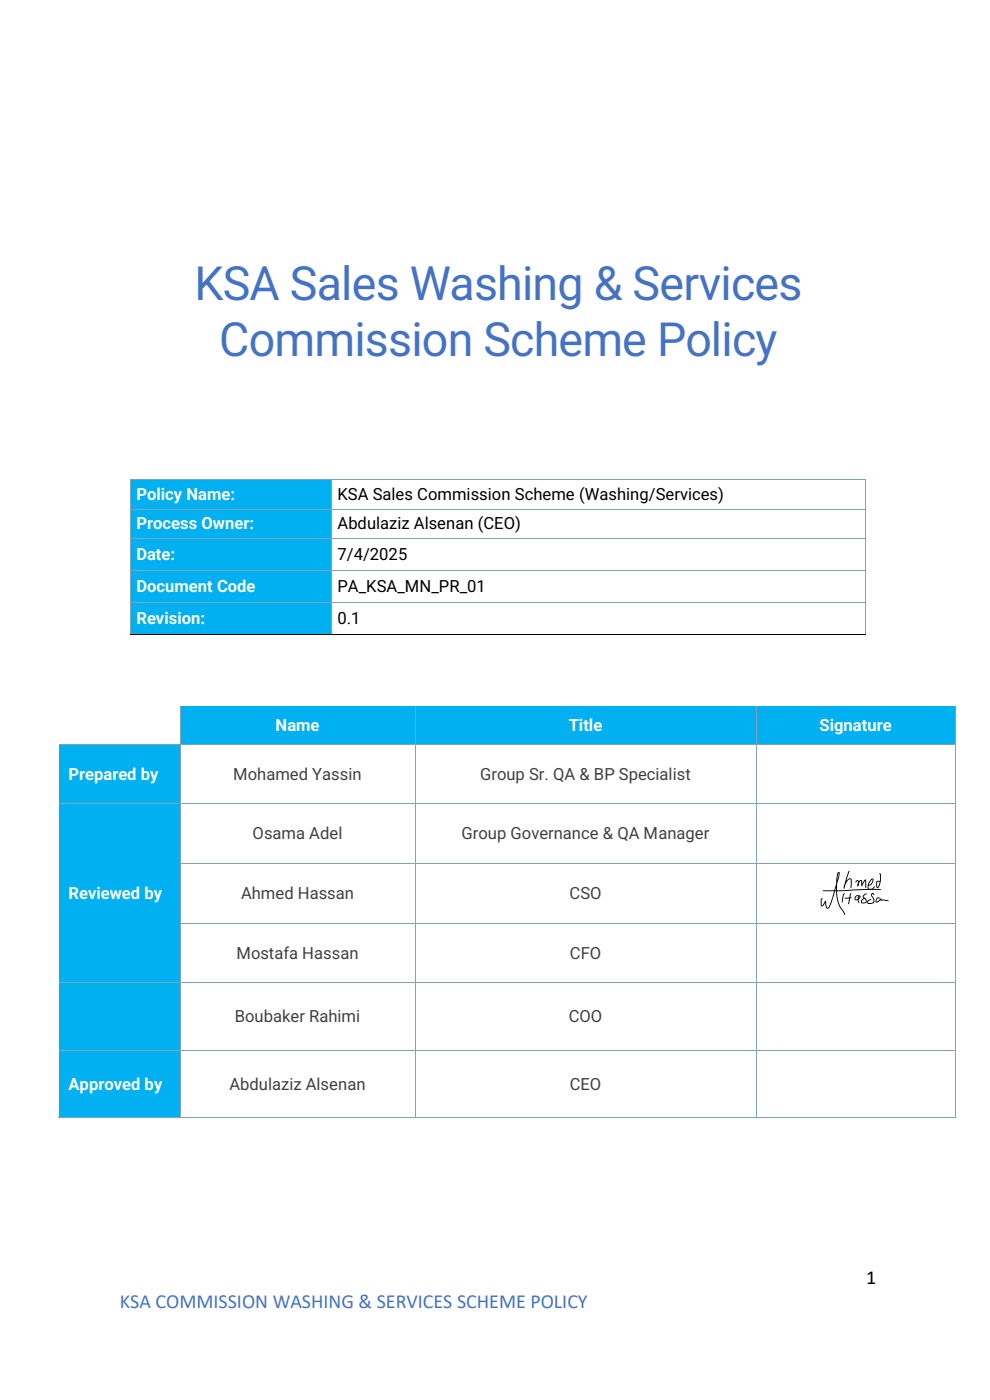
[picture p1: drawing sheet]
<svg xmlns="http://www.w3.org/2000/svg" width="210mm" height="297mm" viewBox="0 0 210 297" stroke-linecap="round" stroke-linejoin="round" font-family="sans-serif">
<g fill="#00b0f0">
<path d="M27.7 101.9h42.5v6h-42.5z" fill-rule="evenodd"/>
<path d="M28.9 102.8h40.1v4.2h-40.1z" fill-rule="evenodd"/>
</g>
<g fill="#81a3b7">
<path d="M27.5 101.7h.2v.2h-.2z" fill-rule="evenodd"/>
<path d="M27.5 101.7h.2v.2h-.2z" fill-rule="evenodd"/>
</g>
<path d="M27.7 101.8h42.5" fill="none" stroke="#81a3b7" stroke-width=".21"/>
<path d="M70.2 101.7h.2v.2h-.2z" fill-rule="evenodd" fill="#81a3b7"/>
<path d="M70.4 101.8h113.1" fill="none" stroke="#81a3b7" stroke-width=".21"/>
<g fill="#81a3b7">
<path d="M183.5 101.7h.1v.2h-.1z" fill-rule="evenodd"/>
<path d="M183.5 101.7h.1v.2h-.1z" fill-rule="evenodd"/>
</g>
<path d="M27.6 101.9v6M70.3 101.9v6M183.6 101.9v6" fill="none" stroke="#81a3b7" stroke-width=".21"/>
<g fill="#00b0f0">
<path d="M27.7 108.1h42.5v6h-42.5z" fill-rule="evenodd"/>
<path d="M28.9 109h40.1v4.2h-40.1z" fill-rule="evenodd"/>
</g>
<path d="M27.5 107.9h.2v.2h-.2z" fill-rule="evenodd" fill="#81a3b7"/>
<path d="M27.7 108h42.5" fill="none" stroke="#81a3b7" stroke-width=".21"/>
<path d="M70.2 107.9h.2v.2h-.2z" fill-rule="evenodd" fill="#81a3b7"/>
<path d="M70.4 108h113.1" fill="none" stroke="#81a3b7" stroke-width=".21"/>
<path d="M183.5 107.9h.1v.2h-.1z" fill-rule="evenodd" fill="#81a3b7"/>
<path d="M27.6 108.1v6M70.3 108.1v6M183.6 108.1v6" fill="none" stroke="#81a3b7" stroke-width=".21"/>
<g fill="#00b0f0">
<path d="M27.7 114.3h42.5v6.6h-42.5z" fill-rule="evenodd"/>
<path d="M28.9 115.5h40.1v4.2h-40.1z" fill-rule="evenodd"/>
</g>
<path d="M27.5 114.1h.2v.2h-.2z" fill-rule="evenodd" fill="#81a3b7"/>
<path d="M27.7 114.2h42.5" fill="none" stroke="#81a3b7" stroke-width=".21"/>
<path d="M70.2 114.1h.2v.2h-.2z" fill-rule="evenodd" fill="#81a3b7"/>
<path d="M70.4 114.2h113.1" fill="none" stroke="#81a3b7" stroke-width=".21"/>
<path d="M183.5 114.1h.1v.2h-.1z" fill-rule="evenodd" fill="#81a3b7"/>
<path d="M27.6 114.3v6.6M70.3 114.3v6.6M183.6 114.3v6.6" fill="none" stroke="#81a3b7" stroke-width=".21"/>
<g fill="#00b0f0">
<path d="M27.7 121.1h42.5v6.6h-42.5z" fill-rule="evenodd"/>
<path d="M28.9 122.3h40.1v4.3h-40.1z" fill-rule="evenodd"/>
</g>
<path d="M27.5 120.9h.2v.2h-.2z" fill-rule="evenodd" fill="#81a3b7"/>
<path d="M27.7 121h42.5" fill="none" stroke="#81a3b7" stroke-width=".21"/>
<path d="M70.2 120.9h.2v.2h-.2z" fill-rule="evenodd" fill="#81a3b7"/>
<path d="M70.4 121h113.1" fill="none" stroke="#81a3b7" stroke-width=".21"/>
<path d="M183.5 120.9h.1v.2h-.1z" fill-rule="evenodd" fill="#81a3b7"/>
<path d="M27.6 121.1v6.6M70.3 121.1v6.6M183.6 121.1v6.6" fill="none" stroke="#81a3b7" stroke-width=".21"/>
<g fill="#00b0f0">
<path d="M27.7 127.9h42.5v6.7h-42.5z" fill-rule="evenodd"/>
<path d="M28.9 129.1h40.1v4.2h-40.1z" fill-rule="evenodd"/>
</g>
<path d="M27.5 127.7h.2v.2h-.2z" fill-rule="evenodd" fill="#81a3b7"/>
<path d="M27.7 127.8h42.5" fill="none" stroke="#81a3b7" stroke-width=".21"/>
<path d="M70.2 127.7h.2v.2h-.2z" fill-rule="evenodd" fill="#81a3b7"/>
<path d="M70.4 127.8h113.1" fill="none" stroke="#81a3b7" stroke-width=".21"/>
<path d="M183.5 127.7h.1v.2h-.1z" fill-rule="evenodd" fill="#81a3b7"/>
<path d="M27.6 127.9v6.7" fill="none" stroke="#81a3b7" stroke-width=".21"/>
<path d="M27.5 134.6h.2v.1h-.2z" fill-rule="evenodd" fill="#81a3b7"/>
<g fill="#000">
<path d="M27.5 134.6h.2v.1h-.2z" fill-rule="evenodd"/>
<path d="M70.2 134.6h.2v.1h-.2z" fill-rule="evenodd"/>
</g>
<path d="M27.7 134.6h42.5M70.4 134.6h113.1" fill="none" stroke="#000" stroke-width=".21"/>
<path d="M70.3 127.9v6.7M183.6 127.9v6.7" fill="none" stroke="#81a3b7" stroke-width=".21"/>
<path d="M183.5 134.6h.1v.1h-.1z" fill-rule="evenodd" fill="#81a3b7"/>
<path d="M183.5 134.6h.1v.1h-.1z" fill-rule="evenodd" fill="#000"/>
<g fill="#fff">
<path d="M12.6 150h25.6v7.8h-25.6z" fill-rule="evenodd"/>
<path d="M14.5 151.8h21.8v4.2h-21.8z" fill-rule="evenodd"/>
</g>
<g fill="#00b0f0">
<path d="M38.3 150h49.6v7.8h-49.6z" fill-rule="evenodd"/>
<path d="M40.1 151.8h46v4.2h-46z" fill-rule="evenodd"/>
<path d="M88.1 150h72.2v7.8h-72.2z" fill-rule="evenodd"/>
<path d="M89.9 151.8h68.6v4.2h-68.6z" fill-rule="evenodd"/>
<path d="M160.5 150h42v7.8h-42z" fill-rule="evenodd"/>
<path d="M162.3 151.8h38.4v4.2h-38.4z" fill-rule="evenodd"/>
</g>
<path d="M38.2 150v7.8M88 150v7.8M160.4 150v7.8M202.6 150v7.8" fill="none" stroke="#81a3b7" stroke-width=".21"/>
<g fill="#00b0f0">
<path d="M12.6 158h25.6v12.4h-25.6z" fill-rule="evenodd"/>
<path d="M14.5 162.1h21.8v4.2h-21.8z" fill-rule="evenodd"/>
</g>
<path d="M12.6 157.9h25.6" fill="none" stroke="#81a3b7" stroke-width=".21"/>
<path d="M38.1 157.8h.2v.2h-.2z" fill-rule="evenodd" fill="#81a3b7"/>
<path d="M38.3 157.9h49.6" fill="none" stroke="#81a3b7" stroke-width=".21"/>
<path d="M87.9 157.8h.2v.2h-.2z" fill-rule="evenodd" fill="#81a3b7"/>
<path d="M88.1 157.9h72.2" fill="none" stroke="#81a3b7" stroke-width=".21"/>
<path d="M160.3 157.8h.2v.2h-.2z" fill-rule="evenodd" fill="#81a3b7"/>
<path d="M160.5 157.9h42" fill="none" stroke="#81a3b7" stroke-width=".21"/>
<path d="M202.5 157.8h.2v.2h-.2z" fill-rule="evenodd" fill="#81a3b7"/>
<path d="M38.2 158v12.4M88 158v12.4M160.4 158v12.4M202.6 158v12.4" fill="none" stroke="#81a3b7" stroke-width=".21"/>
<g fill="#00b0f0">
<path d="M12.6 170.5h25.6v38h-25.6z" fill-rule="evenodd"/>
<path d="M14.5 187.4h21.8v4.2h-21.8z" fill-rule="evenodd"/>
</g>
<path d="M12.6 170.5h25.6" fill="none" stroke="#81a3b7" stroke-width=".21"/>
<path d="M38.1 170.4h.2v.1h-.2z" fill-rule="evenodd" fill="#81a3b7"/>
<path d="M38.3 170.5h49.6" fill="none" stroke="#81a3b7" stroke-width=".21"/>
<path d="M87.9 170.4h.2v.1h-.2z" fill-rule="evenodd" fill="#81a3b7"/>
<path d="M88.1 170.5h72.2" fill="none" stroke="#81a3b7" stroke-width=".21"/>
<path d="M160.3 170.4h.2v.1h-.2z" fill-rule="evenodd" fill="#81a3b7"/>
<path d="M160.5 170.5h42" fill="none" stroke="#81a3b7" stroke-width=".21"/>
<path d="M202.5 170.4h.2v.1h-.2z" fill-rule="evenodd" fill="#81a3b7"/>
<path d="M38.2 170.5v12.6M88 170.5v12.6M160.4 170.5v12.6M202.6 170.5v12.6" fill="none" stroke="#81a3b7" stroke-width=".21"/>
<path d="M38.1 183.1h.2v.1h-.2z" fill-rule="evenodd" fill="#81a3b7"/>
<path d="M38.3 183.2h49.6" fill="none" stroke="#81a3b7" stroke-width=".21"/>
<path d="M87.9 183.1h.2v.1h-.2z" fill-rule="evenodd" fill="#81a3b7"/>
<path d="M88.1 183.2h72.2" fill="none" stroke="#81a3b7" stroke-width=".21"/>
<path d="M160.3 183.1h.2v.1h-.2z" fill-rule="evenodd" fill="#81a3b7"/>
<path d="M160.5 183.2h42" fill="none" stroke="#81a3b7" stroke-width=".21"/>
<path d="M202.5 183.1h.2v.1h-.2z" fill-rule="evenodd" fill="#81a3b7"/>
<path d="M38.2 183.2v12.6M88 183.2v12.6M160.4 183.2v12.6M202.6 183.2v12.6" fill="none" stroke="#81a3b7" stroke-width=".21"/>
<path d="M38.1 195.8h.2v.1h-.2z" fill-rule="evenodd" fill="#81a3b7"/>
<path d="M38.3 195.9h49.6" fill="none" stroke="#81a3b7" stroke-width=".21"/>
<path d="M87.9 195.8h.2v.1h-.2z" fill-rule="evenodd" fill="#81a3b7"/>
<path d="M88.1 195.9h72.2" fill="none" stroke="#81a3b7" stroke-width=".21"/>
<path d="M160.3 195.8h.2v.1h-.2z" fill-rule="evenodd" fill="#81a3b7"/>
<path d="M160.5 195.9h42" fill="none" stroke="#81a3b7" stroke-width=".21"/>
<path d="M202.5 195.8h.2v.1h-.2z" fill-rule="evenodd" fill="#81a3b7"/>
<path d="M38.2 195.9v12.6M88 195.9v12.6M160.4 195.9v12.6M202.6 195.9v12.6" fill="none" stroke="#81a3b7" stroke-width=".21"/>
<g fill="#00b0f0">
<path d="M12.6 208.7h25.6v14.1h-25.6z" fill-rule="evenodd"/>
<path d="M14.5 213.6h21.8v4.2h-21.8z" fill-rule="evenodd"/>
</g>
<path d="M12.6 208.6h25.6" fill="none" stroke="#81a3b7" stroke-width=".21"/>
<path d="M38.1 208.5h.2v.2h-.2z" fill-rule="evenodd" fill="#81a3b7"/>
<path d="M38.3 208.6h49.6" fill="none" stroke="#81a3b7" stroke-width=".21"/>
<path d="M87.9 208.5h.2v.2h-.2z" fill-rule="evenodd" fill="#81a3b7"/>
<path d="M88.1 208.6h72.2" fill="none" stroke="#81a3b7" stroke-width=".21"/>
<path d="M160.3 208.5h.2v.2h-.2z" fill-rule="evenodd" fill="#81a3b7"/>
<path d="M160.5 208.6h42" fill="none" stroke="#81a3b7" stroke-width=".21"/>
<path d="M202.5 208.5h.2v.2h-.2z" fill-rule="evenodd" fill="#81a3b7"/>
<path d="M38.2 208.7v14.1M88 208.7v14.1M160.4 208.7v14.1M202.6 208.7v14.1" fill="none" stroke="#81a3b7" stroke-width=".21"/>
<g fill="#00b0f0">
<path d="M12.6 223h25.6v14.1h-25.6z" fill-rule="evenodd"/>
<path d="M14.5 227.9h21.8v4.2h-21.8z" fill-rule="evenodd"/>
</g>
<path d="M12.6 222.9h25.6" fill="none" stroke="#81a3b7" stroke-width=".21"/>
<path d="M38.1 222.8h.2v.2h-.2z" fill-rule="evenodd" fill="#81a3b7"/>
<path d="M38.3 222.9h49.6" fill="none" stroke="#81a3b7" stroke-width=".21"/>
<path d="M87.9 222.8h.2v.2h-.2z" fill-rule="evenodd" fill="#81a3b7"/>
<path d="M88.1 222.9h72.2" fill="none" stroke="#81a3b7" stroke-width=".21"/>
<path d="M160.3 222.8h.2v.2h-.2z" fill-rule="evenodd" fill="#81a3b7"/>
<path d="M160.5 222.9h42" fill="none" stroke="#81a3b7" stroke-width=".21"/>
<path d="M202.5 222.8h.2v.2h-.2z" fill-rule="evenodd" fill="#81a3b7"/>
<path d="M12.4 237.1h25.8M38.2 223v14.1" fill="none" stroke="#81a3b7" stroke-width=".21"/>
<path d="M38.1 237.1h.2v.1h-.2z" fill-rule="evenodd" fill="#81a3b7"/>
<path d="M38.3 237.1h49.6M88 223v14.1" fill="none" stroke="#81a3b7" stroke-width=".21"/>
<path d="M87.9 237.1h.2v.1h-.2z" fill-rule="evenodd" fill="#81a3b7"/>
<path d="M88.1 237.1h72.2M160.4 223v14.1" fill="none" stroke="#81a3b7" stroke-width=".21"/>
<path d="M160.3 237.1h.2v.1h-.2z" fill-rule="evenodd" fill="#81a3b7"/>
<path d="M160.5 237.1h42M202.6 223v14.1" fill="none" stroke="#81a3b7" stroke-width=".21"/>
<g fill="#81a3b7">
<path d="M202.5 237.1h.2v.1h-.2z" fill-rule="evenodd"/>
<path d="M202.5 237.1h.2v.1h-.2z" fill-rule="evenodd"/>
</g>
<path d="M177.6 185.1l.2-.1 .2 .2-.2 1.2a4.4 4.4 0 0 0-.3 2.5l6.5-.3a1.99 1.99 0 0 1 1-2.2l.2 .1a1.31 1.31 0 0 1-1.1 1.5v.5a.8 .8 0 0 0 1.3-.5l.1 .1-.3 .5h1.4l.2 .2-5.5 .1-3.8 .2v.1a6.6 6.6 0 0 0 1.6 4.5v.4a7.3 7.3 0 0 1-1.8-5h-.3l-.2 .9a5.9 5.9 0 0 1-1.2 2.8 .98 .98 0 0 1-.6-1.3l-.2 .4a.49 .49 0 0 1-.7 .4l-.1-1.6 .3-.1 .1 .1-.2 .1v1.3a1.05 1.05 0 0 0 .8-1l.1 .1 .1 .4a.76 .76 0 0 0 .4 1l.6-1.4 .6-2.1-2.4-.1 2.5-.1 .4-1.4 .1-1.5zM177.3 188.3l-.2 .6h.2zM184.8 186.7l-.6 1a.86 .86 0 0 0 .7-1.1zM177.8 185.2l-.3 1.6zM179.1 190.5l1-.1 .1-.5 .2-.4-.1 .9h.2a1.86 1.86 0 0 0-.5 1.4h-.2l.2-1.2-.8 .1zM184.8 189.5h.3l.3 .3-.1 .1-.3-.2-.1 .4a1.14 1.14 0 0 1 .2 1.6 .88 .88 0 0 1-1.3-.2 .69 .69 0 0 1 .7-.7h.2l-.7 .5 .1 .3h.2a.72 .72 0 0 0 .9-.3l-.1-.6a.9 .9 0 0 1-.3-1.2zM183.2 189.8l.5-.2v.1a.62 .62 0 0 0-.5 .7l.2 .2a.62 .62 0 0 1 0 1.1h-.4a.52 .52 0 0 1-.5-.5 .52 .52 0 0 1 .5-.5l.1-.1-.2-.3zM182.9 191l-.1 .5h.1a.43 .43 0 0 0 .7-.2 .43 .43 0 0 0-.4-.6zM181.4 190.1a.72 .72 0 0 1 1.1 .2 1.04 1.04 0 0 0-.4 1.3l-.3-.6a.5 .5 0 0 1-.7-.2 .5 .5 0 0 1 .3-.7zM181.5 190.3l-.1 .5h.4l.1-.7zM182.1 190.2l-.1 .4 .3-.4zM178.9 189.6l.1-.1 .1 .1-.2 .4-.2 1.5a.66 .66 0 0 1-.1-1zM186 190.4h.4l.2 .2a.51 .51 0 0 0-.6 .1 .51 .51 0 0 0-.1 .6l.9-.7 .1 .3h.5l1 .2h-1.6l-.2-.1a.6 .6 0 0 1-.4 .5 .6 .6 0 0 1-.6-.2zM180 184.8h.1l-.7 2.1a.71 .71 0 0 1 1.1-.4l.1 1.8-.2 .1-.1-.1v-1.7a2.27 2.27 0 0 0-1.2 1.8l-.1 .2a1.1 1.1 0 0 1 .1-1.3zM181.4 186.9l.5-.2 .2 .3 .3-.3 .3 .1 .1 .7 .5-.8h.3v1.7l-.1-.1-.1-1.4-.7 1.2-.2-1.2-.3 .4-.3 .8-.2-.2 .2-.9-.4 .3zM186.5 185.3l.2 .1a3.8 3.8 0 0 1-.5 3h-.2a1.39 1.39 0 0 1-.1-1.4l.6-.1zM186 187.1v1a.74 .74 0 0 0 .5-.9l-.1-.1z" fill="#000"/>
<g font-size="9.9" fill="#4472c4">
<text x="41.2" y="63.7">KSA Sales Washing &amp; Services</text>
<text x="46.5" y="75.6">Commission Scheme Policy</text>
</g>
<text font-size="4.2" x="183.6" y="272.4">1</text>
<text font-size="4.2" fill="#4472c4" x="25.4" y="277.6">KSA COMMISSION WASHING &amp; SERVICES SCHEME POLICY</text>
<g font-size="3.5" fill="#fff">
<text x="28.9" y="106.1">Policy Name:</text>
<text x="28.9" y="112.3">Process Owner:</text>
<text x="28.9" y="118.8">Date:</text>
<text x="28.9" y="125.7">Document Code</text>
<text x="28.9" y="132.4">Revision:</text>
<text x="58.4" y="155.1">Name</text>
<text x="120.6" y="155.1">Title</text>
<text x="173.8" y="155.1">Signature</text>
<text x="14.5" y="165.4">Prepared by</text>
<text x="14.5" y="190.7">Reviewed by</text>
<text x="14.5" y="231.2">Approved by</text>
</g>
<g font-size="3.5">
<text x="71.6" y="106.1">KSA Sales Commission Scheme (Washing/Services)</text>
<text x="71.6" y="112.3">Abdulaziz Alsenan (CEO)</text>
<text x="71.6" y="118.8">7/4/2025</text>
<text x="71.6" y="125.7">PA_KSA_MN_PR_01</text>
<text x="71.6" y="132.4">0.1</text>
</g>
<g font-size="3.5" fill="#404040">
<text x="49.5" y="165.4">Mohamed Yassin</text>
<text x="101.8" y="165.4">Group Sr. QA &amp; BP Specialist</text>
<text x="53.6" y="178">Osama Adel</text>
<text x="97.8" y="178">Group Governance &amp; QA Manager</text>
<text x="51.1" y="190.7">Ahmed Hassan</text>
<text x="120.8" y="190.7">CSO</text>
<text x="50.1" y="203.4">Mostafa Hassan</text>
<text x="120.8" y="203.4">CFO</text>
<text x="49.8" y="217">Boubaker Rahimi</text>
<text x="120.6" y="217">COO</text>
<text x="48.6" y="231.2">Abdulaziz Alsenan</text>
<text x="120.8" y="231.2">CEO</text>
</g>
</svg>
